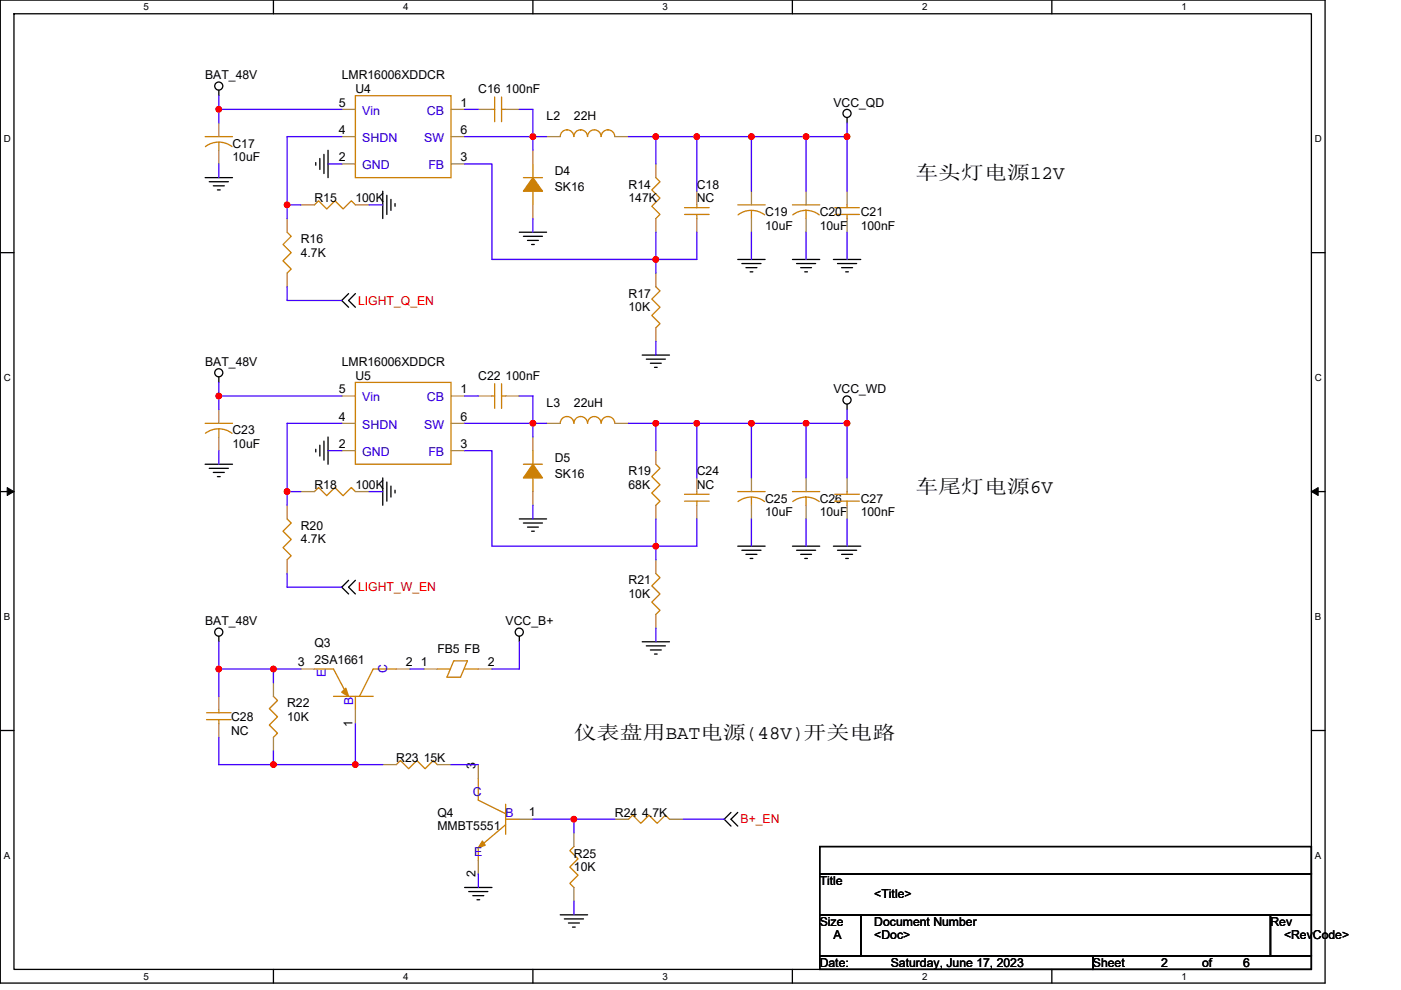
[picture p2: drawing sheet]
<svg xmlns="http://www.w3.org/2000/svg" width="297mm" height="210mm" viewBox="0 0 297 210" stroke-linecap="round" stroke-linejoin="round" font-family="sans-serif">
<path d="M.1 0h280.8v208.5h-280.8zM3 2.9h275v202.7h-275z" fill="none" stroke="#000" stroke-width=".28"/>
<g fill="#fff">
<path d="M30.5 .3h1.1v2.3h-1.1z"/>
<path d="M30.5 205.9h1.1v2.3h-1.1z"/>
</g>
<path d="M58 0v2.9M58 205.6v2.9" fill="none" stroke="#000" stroke-width=".28"/>
<g fill="#fff">
<path d="M85.5 .3h1.1v2.3h-1.1z"/>
<path d="M85.5 205.9h1.1v2.3h-1.1z"/>
</g>
<path d="M113 0v2.9M113 205.6v2.9" fill="none" stroke="#000" stroke-width=".28"/>
<g fill="#fff">
<path d="M140.5 .3h1.1v2.3h-1.1z"/>
<path d="M140.5 205.9h1.1v2.3h-1.1z"/>
</g>
<path d="M168 0v2.9M168 205.6v2.9" fill="none" stroke="#000" stroke-width=".28"/>
<g fill="#fff">
<path d="M195.5 .3h1.2v2.3h-1.2z"/>
<path d="M195.5 205.9h1.2v2.3h-1.2z"/>
</g>
<path d="M223 0v2.9M223 205.6v2.9" fill="none" stroke="#000" stroke-width=".28"/>
<g fill="#fff">
<path d="M250.5 .3h1.2v2.3h-1.2z"/>
<path d="M250.5 205.9h1.2v2.3h-1.2z"/>
<path d="M.8 28.3h1.5v2.3h-1.5z"/>
<path d="M278.8 28.3h1.5v2.3h-1.5z"/>
<path d="M.8 78.9h1.5v2.3h-1.5z"/>
<path d="M278.8 78.9h1.5v2.3h-1.5z"/>
</g>
<path d="M.1 53.6h2.9M278 53.6h2.9" fill="none" stroke="#000" stroke-width=".28"/>
<g fill="#fff">
<path d="M.8 129.6h1.4v2.3h-1.4z"/>
<path d="M278.8 129.6h1.4v2.3h-1.4z"/>
</g>
<path d="M.1 104.3h2.9M278 104.3h2.9" fill="none" stroke="#000" stroke-width=".28"/>
<path d="M1.5 103.4l1.5 .9-1.5 .8zM278 104.3l1.5-.9v1.7z" fill="#000" stroke="#000" stroke-width=".21"/>
<g fill="#fff">
<path d="M.8 180.3h1.4v2.3h-1.4z"/>
<path d="M278.8 180.3h1.4v2.3h-1.4z"/>
</g>
<g fill="none" stroke="#000" stroke-width=".28">
<path d="M46.4 19.1v1.2M43.5 37.7h5.8M44.4 38.5h4M45.2 39.4h2.4M66.9 34.5v.6M67.8 33.6v2.3M68.7 32.7v4.1M69.6 31.9v5.8M179.6 24.9v1.2M46.1 40.3h.6M81.1 40.6v5.8M82 41.4v4.1"/>
<path d="M82.9 42.3v2.3M83.8 43.2v.6M110.1 49.3h5.8M111 50.1h4M111.8 51h2.3M112.7 51.9h.6M156.4 55h5.8M157.3 55.9h4.1M158.2 56.8h2.3M159 57.7h.6M168 55h5.8M168.9 55.9h4"/>
<path d="M169.8 56.8h2.3M170.6 57.7h.6M176.7 55h5.8M177.6 55.9h4M178.4 56.8h2.4M179.3 57.7h.6M46.4 79.9v1.2M73.9 62.3l-1.4 1.4 1.4 1.5M75.4 62.3l-1.5 1.4 1.5 1.5M136.2 75.3h5.7M137 76.2h4.1M137.9 77h2.3"/>
<path d="M138.8 77.9h.5M43.5 98.5h5.8M44.4 99.3h4M66.9 95.3v.6M67.8 94.4v2.3M68.7 93.6v4M69.6 92.7v5.8M179.6 85.7v1.2M45.2 100.2h2.4M46.1 101.1h.6M81.1 101.4v5.8M82 102.2v4.1"/>
<path d="M82.9 103.1v2.3M83.8 104v.6M110.1 110.1h5.8M111 110.9h4M111.8 111.8h2.3M112.7 112.7h.6M156.4 115.8h5.8M157.3 116.7h4.1M158.2 117.6h2.3M159 118.4h.6M168 115.8h5.8M168.9 116.7h4"/>
<path d="M169.8 117.6h2.3M170.6 118.4h.6M176.7 115.8h5.8M177.6 116.7h4M178.4 117.6h2.4M179.3 118.4h.6M46.4 135v1.1M73.9 123.1l-1.4 1.4 1.4 1.5M75.4 123.1l-1.5 1.4 1.5 1.5M110.1 135v1.1M136.2 136.1h5.7M137 137h4.1"/>
<path d="M137.9 137.9h2.3M138.8 138.7h.5M.1 154.9h2.9M278 154.9h2.9M155 172.3l-1.5 1.5 1.5 1.4M156.4 172.3l-1.4 1.5 1.4 1.4M173.8 179.6h104.2v5.7h-104.2zM98.5 188.2h5.8M99.4 189.1h4M100.2 190h2.4M101.1 190.8h.6M118.8 194h5.8"/>
<path d="M119.7 194.9h4M120.5 195.8h2.3M121.4 196.6h.6M173.8 194h8.7v8.7h-8.7zM173.8 185.3h104.2v8.7h-104.2zM182.5 194h86.9v8.7h-86.9zM269.4 194h8.6v8.7h-8.6zM173.8 202.7h57.9v2.9h-57.9zM231.7 202.7h46.3v2.9h-46.3z"/>
<circle cx="46.4" cy="18.3" r=".86"/>
<circle cx="179.6" cy="24.1" r=".86"/>
<circle cx="46.4" cy="79.1" r=".86"/>
<circle cx="179.6" cy="84.8" r=".86"/>
<circle cx="46.4" cy="134.1" r=".86"/>
<circle cx="110.1" cy="134.1" r=".86"/>
</g>
<g fill="none" stroke="#cc8006" stroke-width=".28">
<path d="M43.5 29h5.8M43.6 31.1a4.6 4.6 0 0 1 5.6 0M46.4 30.1v1.8M75.4 20.3h20.2v17.4h-20.2zM104.3 23.2h.6M104.9 20.6v5.2M106.3 23.2h.9M106.3 20.6v5.2M111 37.7h4M113 34.8v2.9M121.7 29a1.45 1.45 0 0 0-1.5-1.5 1.42 1.42 0 0 0-1.4 1.5M127.4 29a1.44 1.44 0 0 0-1.4-1.5 1.44 1.44 0 0 0-1.4 1.5 1.45 1.45 0 0 0-1.5-1.5 1.42 1.42 0 0 0-1.4 1.5"/>
<path d="M130.3 29a1.45 1.45 0 0 0-1.4-1.5 1.42 1.42 0 0 0-1.4 1.5M139.1 37.7l.8 .8-1.7 1.8 1.7 1.7-1.7 1.8 1.7 1.7-.8 .9M60.9 49.3l.8 .8-1.7 1.8 1.7 1.7-1.7 1.7 1.7 1.8-.8 .8M66.7 43.5l.8-.9 1.8 1.7 1.7-1.7 1.7 1.7 1.8-1.7 .9 .9M113 40.6v2.9M145.1 45.5h5.2M145.1 44h5.2M147.7 43.5v.5M147.7 45.5v.9M156.4 43.5h5.8M156.5 45.6a4.6 4.6 0 0 1 5.6 0M159.3 44.6v1.8"/>
<path d="M168 43.5h5.8M168.1 45.6l1.3-.7 1.5-.3 1.5 .3 1.3 .7M170.9 44.6v1.8M177 45.5h5.2M177 44h5.2M179.6 43.5v.5M179.6 45.5v.9M139.1 60.8l.8 .9-1.7 1.7 1.7 1.8-1.7 1.7 1.7 1.7-.8 .9M43.5 89.8h5.8M43.6 91.9a4.6 4.6 0 0 1 5.6 0M46.4 91v1.7M75.4 81.1h20.2v17.4h-20.2z"/>
<path d="M104.3 84h.6M104.9 81.4v5.2M106.3 84h.9M106.3 81.4v5.2M111 98.5h4M113 95.6v2.9M118.8 89.8a1.42 1.42 0 0 1 1.4-1.5 1.44 1.44 0 0 1 1.5 1.5M121.7 89.8a1.42 1.42 0 0 1 1.4-1.5 1.44 1.44 0 0 1 1.5 1.5 1.44 1.44 0 0 1 1.4-1.5 1.44 1.44 0 0 1 1.4 1.5M127.5 89.8a1.43 1.43 0 0 1 1.4-1.5 1.44 1.44 0 0 1 1.4 1.5M139.1 98.5l.8 .8-1.7 1.8 1.7 1.7-1.7 1.8 1.7 1.7-.8 .9M60.9 110.1l.8 .8-1.7 1.8 1.7 1.7-1.7 1.7 1.7 1.8-.8 .8M66.7 104.3l.8-.9 1.8 1.7 1.7-1.7 1.7 1.7 1.8-1.7 .9 .9"/>
<path d="M113 101.4v2.9M145.1 106.3h5.2M145.1 104.8h5.2M147.7 104.3v.5M147.7 106.3v.9M156.4 104.3h5.8M156.5 106.4a4.6 4.6 0 0 1 5.6 0M159.3 105.4v1.8M168 104.3h5.8M168.1 106.4l1.3-.7 1.4-.3 1.6 .3 1.3 .7M170.9 105.4v1.8M177 106.3h5.2"/>
<path d="M177 104.8h5.2M179.6 104.3v.5M179.6 106.3v.9M139.1 121.6l.8 .9-1.7 1.7 1.7 1.8-1.7 1.7 1.7 1.8-.8 .8M43.8 152.6h5.2M43.8 151.2h5.2M46.4 150.6v.6M46.4 152.6v.9M58 147.7l.8 .9-1.7 1.7 1.7 1.7-1.7 1.8 1.7 1.7-.8 .9M66.7 141.9h4l2.9 5.5M70.7 147.7h8.4M75.4 147.7v2.9"/>
<path d="M84 141.9h-4.9l-2.9 5.8M92.7 141.9h2.6M96.2 140.2h2.9l-1.5 3.4h-2.8zM98.5 141.9h2.9M84 162.2l.9-.9 1.8 1.7 1.7-1.7 1.7 1.7 1.8-1.7 .8 .9M101.4 165.1v4.6l5.8 2.9M107.2 170.6v6.4M107.2 174.9l-5.8 4.9v2.7M107.2 173.8h2.9M121.7 179.6l-.9 .8 1.8 1.8-1.8 1.7 1.8 1.7-1.8 1.8 .9 .8M133.3 173.8l.8-.9 1.8 1.7 1.7-1.7 1.7 1.7 1.8-1.7 .8 .9"/>
</g>
<g fill="none" stroke="#a84" stroke-width=".28">
<path d="M46.4 26.1v2.9M46.4 31.9v2.9M72.5 34.8h2.9M72.5 29h2.9M72.5 23.2h2.9M95.6 23.2h2.9M95.6 34.8h2.9M95.6 29h2.9M101.4 23.2h2.9M107.2 23.2h2.9M113 31.9v2.9M115.9 29h2.9"/>
<path d="M130.4 29h2.9M139.1 34.8v2.9M60.9 46.4v2.9M60.9 57.9v2.9M63.8 43.5h2.9M75.4 43.5h2.8M113 43.5v2.9M139.1 46.4v2.9M139.1 57.9v2.9M147.7 40.6v2.9M147.7 46.4v2.9M159.3 40.6v2.9"/>
<path d="M159.3 46.4v2.9M170.9 40.6v2.9M170.9 46.4v2.9M179.6 40.6v2.9M179.6 46.4v2.9M139.1 69.5v2.9M46.4 86.9v2.9M46.4 92.7v2.9M72.5 95.6h2.9M72.5 89.8h2.9M72.5 84h2.9M95.6 84h2.9"/>
<path d="M95.6 95.6h2.9M95.6 89.8h2.9M101.4 84h2.9M107.2 84h2.9M113 92.7v2.9M115.9 89.8h2.9M130.4 89.8h2.9M139.1 95.6v2.9M60.9 107.2v2.9M60.9 118.7v2.9M63.8 104.3h2.9M75.4 104.3h2.8"/>
<path d="M113 104.3v2.9M139.1 107.2v2.9M139.1 118.7v2.9M147.7 101.4v2.9M147.7 107.2v2.9M159.3 101.4v2.9M159.3 107.2v2.9M170.9 101.4v2.9M170.9 107.2v2.9M179.6 101.4v2.9M179.6 107.2v2.9M139.1 130.3v2.9"/>
<path d="M46.4 147.7v2.9M46.4 153.5v2.9M58 144.8v2.9M58 156.4v2.9M63.8 141.9h2.9M75.4 150.6v2.9M84 141.9h2.9M89.8 141.9h2.9M101.4 141.9h2.9M81.1 162.2h2.9M92.7 162.2h2.9M101.4 162.2v2.9"/>
<path d="M110.1 173.8h2.9M121.7 176.7v2.9M130.4 173.8h2.9M141.9 173.8h2.9M101.4 182.5v2.8M121.7 188.2v2.9"/>
</g>
<g fill="#cc8006" stroke="#cc8006" stroke-width=".28">
<path d="M73.3 146l.6 1.7-1.4-.9z" fill-rule="evenodd"/>
<path d="M113 98.5l2 2.9h-4z" fill-rule="evenodd"/>
<path d="M113 37.7l2 2.9h-4z" fill-rule="evenodd"/>
<path d="M102.3 178.4l.6 .9-1.5 .5z" fill-rule="evenodd"/>
</g>
<g fill="none" stroke="#4200ff" stroke-width=".28">
<path d="M46.4 20.3v2.9M46.4 23.2h26.1M46.4 34.8v2.9M46.4 23.2v2.9M69.6 34.8h2.9M72.5 29h-11.6v14.5M98.5 23.2h2.9M98.5 34.8h5.8v20.2h34.8M98.5 29h14.5M110.1 23.2h2.9v5.8M113 29v2.9M113 29h2.9"/>
<path d="M133.3 29h5.8M139.1 29v5.8M139.1 29h8.6v11.6M147.7 29h11.6v11.6M159.3 29h11.6M170.9 29v11.6M170.9 29h8.7M179.6 29v11.6M179.6 26.1v2.9M60.9 43.5v2.9M60.9 43.5h2.9M78.2 43.5h2.9"/>
<path d="M113 46.4v2.9M139.1 49.3v5.7M139.1 55v2.9M147.7 49.3v5.7h-8.6M159.3 49.3v5.7M170.9 49.3v5.7M179.6 49.3v5.7M60.9 60.8v2.9h11.6M139.1 72.4v2.9M46.4 81.1v2.9M46.4 84h26.1M46.4 95.6v2.9"/>
<path d="M46.4 84v2.9M69.6 95.6h2.9M72.5 89.8h-11.6v14.5M98.5 84h2.9M98.5 95.6h5.8v20.2h34.8M98.5 89.8h14.5M110.1 84h2.9v5.8M113 89.8v2.9M113 89.8h2.9M133.3 89.8h5.8M139.1 89.8v5.8M139.1 89.8h8.6v11.6"/>
<path d="M147.7 89.8h11.6v11.6M159.3 89.8h11.6M170.9 89.8v11.6M170.9 89.8h8.7M179.6 89.8v11.6M179.6 86.9v2.9M63.8 104.3h-2.9v2.9M78.2 104.3h2.9M113 107.2v2.9M139.1 110.1v5.7M139.1 115.8v2.9M147.7 110.1v5.7h-8.6"/>
<path d="M159.3 110.1v5.7M170.9 110.1v5.7M179.6 110.1v5.7M46.4 136.1v5.8M60.9 121.6v2.9h11.6M110.1 136.1v5.8h-5.8M139.1 133.2v2.9M46.4 141.9h11.6M46.4 156.4v5.8h11.6M46.4 141.9v5.8M58 141.9v2.9M58 159.3v2.9"/>
<path d="M58 141.9h5.8M75.4 153.5v8.7M86.9 141.9h2.9M58 162.2h17.4M75.4 162.2h5.7M95.6 162.2h5.8M113 173.8h8.7M121.7 173.8v2.9M121.7 173.8h8.7M144.8 173.8h8.7M101.4 185.3v2.9M121.7 191.1v2.9"/>
</g>
<g fill="#f00" stroke="#f00" stroke-width=".28">
<circle cx="46.4" cy="23.2" r=".57"/>
<circle cx="113" cy="29" r=".57"/>
<circle cx="147.7" cy="29" r=".57"/>
<circle cx="139" cy="29" r=".57"/>
<circle cx="139" cy="55" r=".57"/>
<circle cx="159.3" cy="29" r=".57"/>
<circle cx="179.6" cy="29" r=".57"/>
<circle cx="170.9" cy="29" r=".57"/>
<circle cx="113" cy="89.8" r=".57"/>
<circle cx="147.7" cy="89.8" r=".57"/>
<circle cx="139" cy="89.8" r=".57"/>
<circle cx="139" cy="115.8" r=".57"/>
<circle cx="159.3" cy="89.8" r=".57"/>
<circle cx="179.6" cy="89.8" r=".57"/>
<circle cx="170.9" cy="89.8" r=".57"/>
<circle cx="46.4" cy="84" r=".57"/>
<circle cx="58" cy="141.9" r=".57"/>
<circle cx="58" cy="162.2" r=".57"/>
<circle cx="75.3" cy="162.2" r=".57"/>
<circle cx="121.7" cy="173.8" r=".57"/>
<circle cx="46.4" cy="141.9" r=".57"/>
<circle cx="60.9" cy="43.5" r=".57"/>
<circle cx="60.9" cy="104.3" r=".57"/>
</g>
<g font-size="4">
<text x="194.1" y="38">车车车系系12V</text>
<text x="194.1" y="104.6">车车车系系6V</text>
<text x="121.7" y="156.7">仪仪仪仪BAT系系(48V)系系系系</text>
</g>
<g font-size="2.6">
<text x="43.5" y="16.8">BAT_48V</text>
<text x="72.5" y="16.8">LMR16006XDDCR</text>
<text x="71.9" y="22.6">5</text>
<text x="75.3" y="19.7">U4</text>
<text x="97.7" y="22.6">1</text>
<text x="101.4" y="19.7">C16 100nF</text>
<text x="176.7" y="22.6">VCC_QD</text>
<text x="71.9" y="28.4">4</text>
<text x="97.7" y="28.4">6</text>
<text x="115.9" y="25.5">L2</text>
<text x="121.7" y="25.5">22H</text>
<text x="49.3" y="31.3">C17</text>
<text x="49.3" y="34.2">10uF</text>
<text x="71.9" y="34.2">2</text>
<text x="97.7" y="34.2">3</text>
<text x="117.6" y="37.1">D4</text>
<text x="117.6" y="40.6">SK16</text>
<text x="133.3" y="40">R14</text>
<text x="147.7" y="40">C18</text>
<text x="66.7" y="42.9">R15</text>
<text x="75.3" y="42.9">100K</text>
<text x="133.3" y="42.9">147K</text>
<text x="147.7" y="42.9">NC</text>
<text x="162.2" y="45.8">C19</text>
<text x="173.8" y="45.8">C20</text>
<text x="182.5" y="45.8">C21</text>
<text x="63.8" y="51.6">R16</text>
<text x="162.2" y="48.7">10uF</text>
<text x="173.8" y="48.7">10uF</text>
<text x="182.5" y="48.7">100nF</text>
<text x="63.8" y="54.5">4.7K</text>
<text x="133.3" y="63.2">R17</text>
<text x="133.3" y="66.1">10K</text>
<text x="43.5" y="77.6">BAT_48V</text>
<text x="72.5" y="77.6">LMR16006XDDCR</text>
<text x="71.9" y="83.4">5</text>
<text x="75.3" y="80.5">U5</text>
<text x="97.7" y="83.4">1</text>
<text x="101.4" y="80.5">C22 100nF</text>
<text x="176.7" y="83.4">VCC_WD</text>
<text x="71.9" y="89.2">4</text>
<text x="97.7" y="89.2">6</text>
<text x="115.9" y="86.3">L3</text>
<text x="121.7" y="86.3">22uH</text>
<text x="49.3" y="92.1">C23</text>
<text x="49.3" y="95">10uF</text>
<text x="71.9" y="95">2</text>
<text x="97.7" y="95">3</text>
<text x="117.6" y="97.9">D5</text>
<text x="117.6" y="101.4">SK16</text>
<text x="133.3" y="100.8">R19</text>
<text x="147.7" y="100.8">C24</text>
<text x="66.7" y="103.7">R18</text>
<text x="75.3" y="103.7">100K</text>
<text x="133.3" y="103.7">68K</text>
<text x="147.7" y="103.7">NC</text>
<text x="162.2" y="106.6">C25</text>
<text x="173.8" y="106.6">C26</text>
<text x="182.5" y="106.6">C27</text>
<text x="63.8" y="112.4">R20</text>
<text x="162.2" y="109.5">10uF</text>
<text x="173.8" y="109.5">10uF</text>
<text x="182.5" y="109.5">100nF</text>
<text x="63.8" y="115.3">4.7K</text>
<text x="133.3" y="124">R21</text>
<text x="133.3" y="126.9">10K</text>
<text x="43.5" y="132.7">BAT_48V</text>
<text x="66.7" y="137.3">Q3</text>
<text x="107.2" y="132.7">VCC_B+</text>
<text x="63.2" y="141.3">3</text>
<text x="66.7" y="140.8">2SA1661</text>
<text x="86.1" y="141.3">2</text>
<text x="89.2" y="141.3">1</text>
<text x="92.7" y="138.5">FB5 FB</text>
<text x="103.4" y="141.3">2</text>
<text x="49" y="152.9">C28</text>
<text x="49" y="155.8">NC</text>
<text x="60.9" y="150">R22</text>
<text x="60.9" y="152.9">10K</text>
<text x="74.8" y="154.1" transform="rotate(-90 74.8 154.1)">1</text>
<text x="84" y="161.6">R23 15K</text>
<text x="100.8" y="163" transform="rotate(-90 100.8 163)">3</text>
<text x="92.7" y="173.2">Q4</text>
<text x="112.1" y="173.2">1</text>
<text x="130.4" y="173.2">R24 4.7K</text>
<text x="92.7" y="176.1">MMBT5551</text>
<text x="100.8" y="185.9" transform="rotate(-90 100.8 185.9)">2</text>
<text x="121.7" y="181.9">R25</text>
<text x="121.7" y="184.8">10K</text>
<text x="173.8" y="187.7">Title</text>
<text x="185.4" y="190.6">&lt;Title&gt;</text>
<text x="173.8" y="196.4">Size</text>
<text x="185.4" y="196.4">Document Number</text>
<text x="269.4" y="196.4">Rev</text>
<text x="176.7" y="199.3">A</text>
<text x="185.4" y="199.3">&lt;Doc&gt;</text>
<text x="272.2" y="199.3">&lt;RevCode&gt;</text>
<text x="173.8" y="205">Date:</text>
<text x="188.9" y="205">Saturday, June 17, 2023</text>
<text x="231.7" y="205">Sheet</text>
<text x="246.2" y="205">2</text>
<text x="254.9" y="205">of</text>
<text x="263.6" y="205">6</text>
</g>
<g font-size="2.6" fill="#00c">
<text x="76.8" y="24.4">Vin</text>
<text x="90.5" y="24.4">CB</text>
<text x="76.8" y="35.9">GND</text>
<text x="76.8" y="30.1">SHDN</text>
<text x="89.9" y="30.1">SW</text>
<text x="90.8" y="35.9">FB</text>
<text x="76.8" y="85.2">Vin</text>
<text x="90.5" y="85.2">CB</text>
<text x="76.8" y="91">SHDN</text>
<text x="89.9" y="91">SW</text>
<text x="76.8" y="96.8">GND</text>
<text x="90.8" y="96.8">FB</text>
<text x="69.1" y="143.6" transform="rotate(-90 69.1 143.6)">E</text>
<text x="82.1" y="142.8" transform="rotate(-90 82.1 142.8)">C</text>
<text x="74.9" y="149.4" transform="rotate(-90 74.9 149.4)">B</text>
<text x="100.2" y="168.8">C</text>
<text x="107.2" y="173.2">B</text>
<text x="100.5" y="181.6">E</text>
</g>
<g font-size="2.6" fill="#f00">
<text x="75.9" y="64.6">LIGHT_Q_EN</text>
<text x="75.9" y="125.4">LIGHT_W_EN</text>
<text x="157" y="174.6">B+_EN</text>
</g>
<g font-size="2.1">
<text x="30.5" y="2.2">5</text>
<text x="85.5" y="2.2">4</text>
<text x="140.5" y="2.2">3</text>
<text x="195.5" y="2.2">2</text>
<text x="250.5" y="2.2">1</text>
<text x=".8" y="30.1">D</text>
<text x="278.8" y="30.1">D</text>
<text x=".8" y="80.8">C</text>
<text x="278.8" y="80.8">C</text>
<text x=".8" y="131.4">B</text>
<text x="278.8" y="131.4">B</text>
<text x=".8" y="182.1">A</text>
<text x="278.8" y="182.1">A</text>
<text x="30.5" y="207.8">5</text>
<text x="85.5" y="207.8">4</text>
<text x="140.5" y="207.8">3</text>
<text x="195.5" y="207.8">2</text>
<text x="250.5" y="207.8">1</text>
</g>
</svg>
